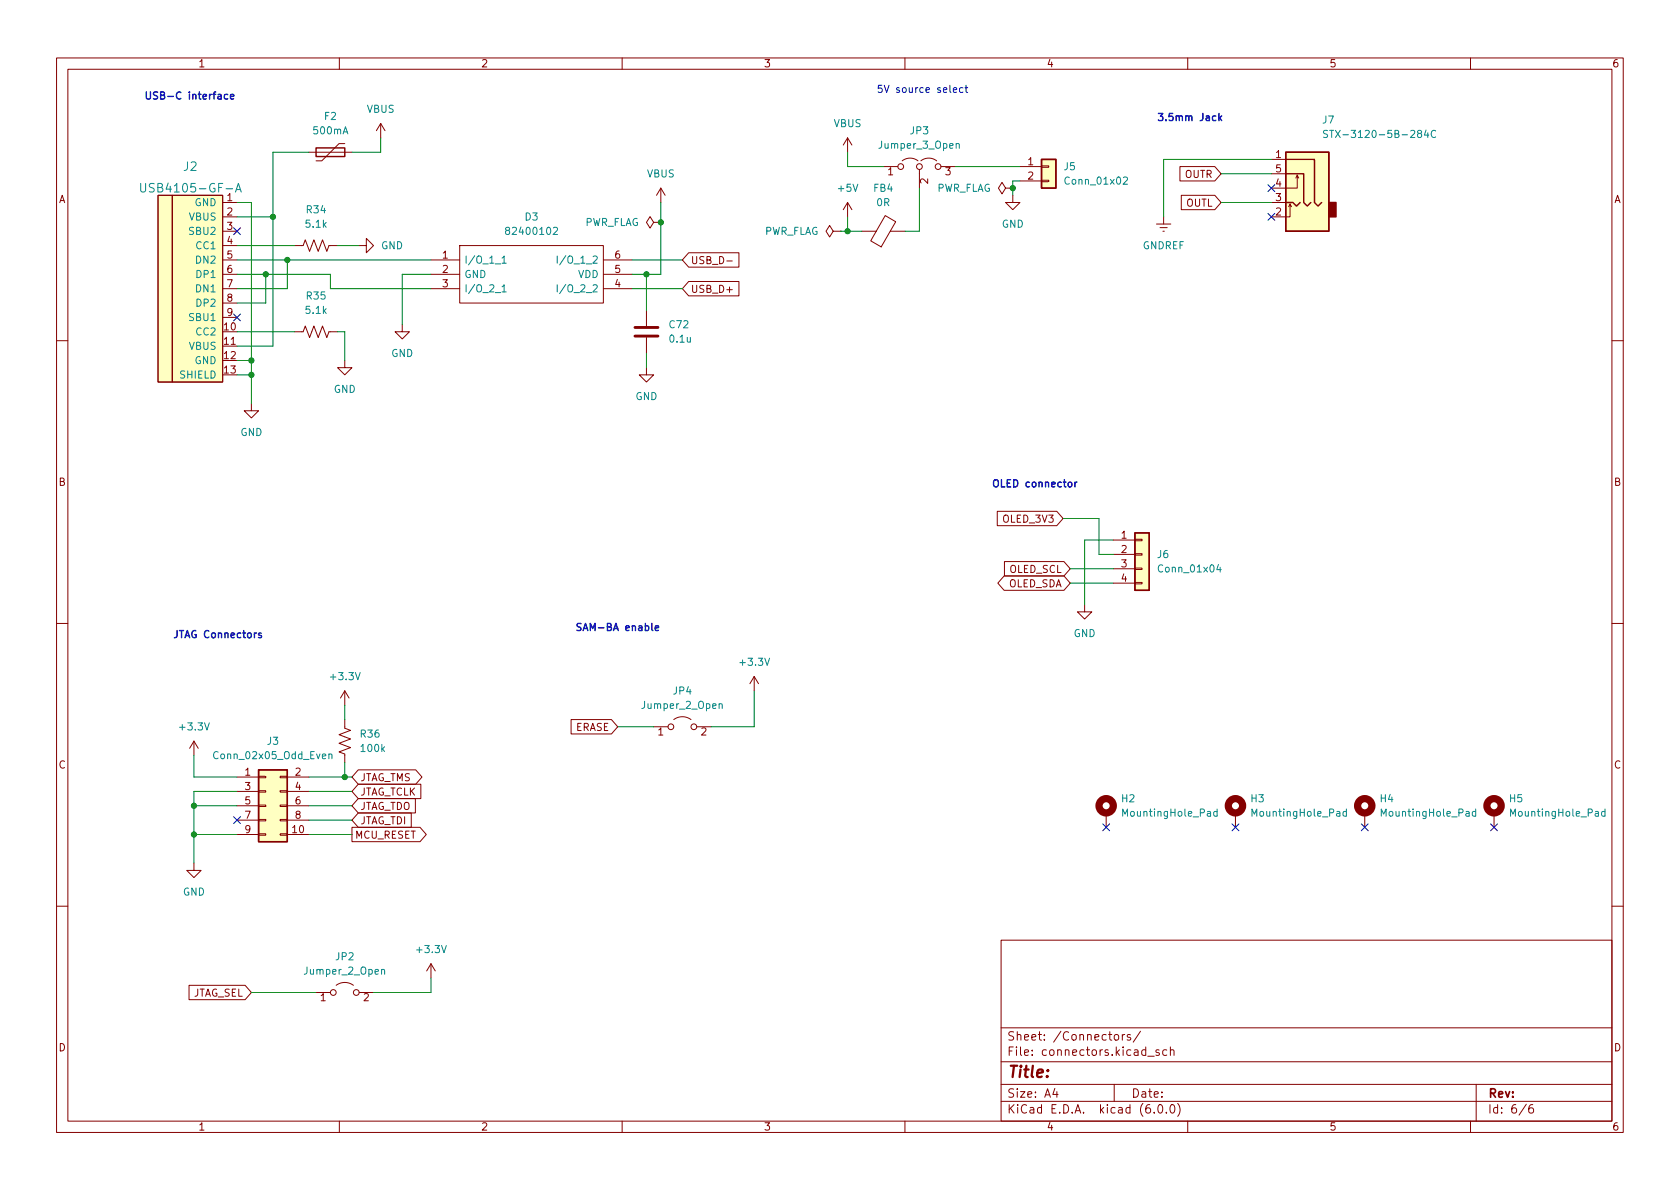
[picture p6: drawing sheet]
<svg xmlns="http://www.w3.org/2000/svg" width="297mm" height="210mm" viewBox="0 0 297 210" stroke-linecap="round" stroke-linejoin="round" font-family="sans-serif">
<path d="M0 .2h297v210.1h-297z" fill="#fff" stroke="#fff" stroke-width=".18"/>
<g fill="none" stroke="#840000" stroke-width=".18">
<path d="M10 10.2h277v190.1h-277zM12 12.2h273v186.1h-273zM60 10.2v2M110 10.2v2M160 10.2v2M210 10.2v2M260 10.2v2M27.9 34.5h2.6v33.1h-2.6zM30.5 34.5h8.9v33.1h-8.9zM39.4 38.3h2.5M39.4 35.8h2.5M54.6 26.9h7.6"/>
<path d="M61 25.4h-1.1l-3 3h-1M67.3 21.8l-.8 1.3M67.3 21.8v2.6M67.3 21.8l.8 1.3M115.6 39.3l-.7-1-.6 1 .6 1 .7-1h1.2M116.8 39.3h.1M116.8 33.3l-.7 1.2M116.8 33.3v2.5M116.8 33.3l.8 1.2M149.9 35.8l-.8 1.3M149.9 24.4v2.5M149.9 35.8v2.5"/>
<path d="M149.9 35.8l.7 1.3M149.9 24.4l-.8 1.2M149.9 24.4l.7 1.2M156.2 29.5h2.5M156.5 38.1l1.9 1.1-2.6 4.5-1.9-1.1zM159.5 28.4a2.26 2.26 0 0 1 2.8 0M162.6 30v3.3M162.8 28.4a2.26 2.26 0 0 1 2.8 0M166.4 29.5h2.5M177.8 33.3l-.6-1-.7 1 .7 1 .6-1h1.3M179.1 34.5v1.3h1.2l-1.2 1.3-1.3-1.3h1.3M179.1 33.3h.1"/>
<path d="M180.3 29.5h3.8M180.3 32h3.8M184.1 31.9h1.3v.2h-1.3zM184.1 29.3h1.3v.3h-1.3zM204.5 39.6h2.5M205.7 38.3v1.3M208.6 29.5h6.2l1.1 1.2-1.1 1.3h-6.2zM208.9 34.5h5.9l1.1 1.3-1.1 1.3h-5.9zM224.8 28.2h2.5M224.8 35.8h2.5M224.8 30.7h2.5M228.1 36.1l-.3 .5"/>
<path d="M228.3 36.6l-.2-.5v2.2h-3.3M229.4 31l-.3 .5M229.6 31.5l-.2-.5v2.3h-4.6M39.4 43.4h2.5M39.4 40.9h2.5M39.4 46h2.5M39.4 48.5h2.5M39.4 51h2.5M39.4 53.6h2.5M39.4 56.1h2.5M52.1 43.4h1.5l.4-1 .7 2 .8-2 .8 2 .7-2 .8 2 .4-1h1.5M52.1 58.7h1.5l.4-1 .7 2 .8-2 .8 2 .7-2 .8 2 .4-1h1.5"/>
<path d="M63.5 43.4h1.3v-1.2l1.2 1.2-1.2 1.3v-1.3M71.1 57.4v1.3h1.3l-1.3 1.2-1.3-1.2h1.3M76.2 46h5.1M76.2 48.5h5.1M76.2 51h5.1M81.3 43.4h25.4v10.2h-25.4zM106.7 46h5.1M106.7 48.5h5.1M106.7 51h5.1M114.3 54.9v2.8M114.3 59.7v2.8M121.8 49.8h8.9v2.5h-8.9l-1.2-1.3z"/>
<path d="M121.8 44.7h8.9v2.5h-8.9l-1.2-1.2zM128.5 46.1h1M147.3 40.9l-.6-1-.7 1 .7 1 .6-1h1.3M148.6 40.9h.1M152.4 40.9h2.5M157.4 40.9h2.6M205.1 40.3h1.3M205.6 40.9h.3M10 60.2h2M39.4 61.2h2.5M44.4 71.4v1.2h1.3l-1.3 1.3-1.2-1.3h1.2M61 63.7v1.3h1.2l-1.2 1.3-1.3-1.3h1.3"/>
<path d="M114.3 65v1.3h1.3l-1.3 1.3-1.3-1.3h1.3M285 60.2h2M176.3 90.4h10.5l1.2 1.3-1.2 1.3h-10.5zM177.6 99.3h10.5l1.1 1.3-1.1 1.2h-10.5zM196.8 95.5h3.9M196.8 98h3.9M200.7 97.9h1.2v.3h-1.2zM200.7 95.4h1.2v.2h-1.2zM10 110.2h2M133.3 119.6l-.7 1.3M133.3 119.6v2.6M133.3 119.6l.8 1.3"/>
<path d="M177.5 101.8h10.6l1.1 1.3-1.1 1.3h-10.6l-1.1-1.3zM191.8 106.9v1.3h1.2l-1.2 1.3-1.3-1.3h1.3M196.8 100.6h3.9M196.8 103.1h3.9M200.7 103h1.2v.2h-1.2zM200.7 100.5h1.2v.2h-1.2zM285 110.2h2M34.3 131.1l-.8 1.2M34.3 131.1v2.5M34.3 131.1l.8 1.2M41.9 137.4h3.8M41.9 139.9h3.8"/>
<path d="M45.7 139.8h1.3v.3h-1.3zM45.7 137.3h1.3v.2h-1.3zM49.5 139.8h1.3v.3h-1.3zM49.5 137.3h1.3v.2h-1.3zM50.8 137.4h3.8M50.8 139.9h3.8M61 127.2v1.6l1 .4-2.1 .7 2.1 .8-2.1 .7 2.1 .8-2.1 .8 1.1 .3v1.6M61 122.2v2.5M61 122.2l-.8 1.2M61 122.2l.7 1.2M63.3 136.1h10.2l1.1 1.3-1.1 1.3h-10.2l-1.1-1.3zM63.3 138.7h11.1v2.5h-11.1l-1.1-1.3z"/>
<path d="M101 127.2h7.1l1.1 1.3-1.1 1.3h-7.1zM115.6 128.5h2.5M119.1 127.2a2.54 2.54 0 0 1 3.1 0M123.2 128.5h2.5M34.3 152.6v1.3h1.3l-1.3 1.3-1.3-1.3h1.3M41.9 147.6h3.8M41.9 142.5h3.8M41.9 145h3.8M45.7 147.4h1.3v.3h-1.3zM45.7 144.9h1.3v.3h-1.3zM45.7 142.4h1.3v.2h-1.3zM49.5 147.4h1.3v.3h-1.3z"/>
<path d="M49.5 144.9h1.3v.3h-1.3zM49.5 142.4h1.3v.2h-1.3zM50.8 147.6h3.8M50.8 142.5h3.8M50.8 145h3.8M62.2 146.3h12.1l1.1 1.3-1.1 1.2h-12.1zM63.3 143.8h9.4v2.5h-9.4l-1.1-1.3zM63.3 141.2h10.1v2.6h-10.1l-1.1-1.3zM195.6 143.8v2.5M218.4 143.8v2.5M241.3 143.8v2.5M264.2 143.8v2.5"/>
<path d="M10 160.2h2M33.4 174.2h9.9l1.1 1.3-1.1 1.3h-9.9zM55.9 175.5h2.5M59.4 174.2a2.54 2.54 0 0 1 3.1 0M63.5 175.5h2.5M76.2 170.4l-.8 1.3M76.2 170.4v2.6M76.2 170.4l.8 1.3M177 166.3h108v32h-108zM285 160.2h2M60 198.3v2M110 198.3v2"/>
<path d="M160 198.3v2M177 194.8h108M177 191.8h108M177 187.8h108M177 181.8h108M186.5 192.5l-.4 1h1M186.9 193v1M197 191.8v3M197.1 183.1l.2-.2 .4 .2 .1 .5-.2 .3h-.3l-.2-.1zM198.4 182.9v1M198.9 182.9l-.3 .1-.2 .2M199.9 183l-.4-.1-.2 .2 .1 .3 .5 .1v.4h-.6"/>
<path d="M201.6 182.4l-1.2 1.9M202.9 186.8h1.2M204.1 196.7v.1M204.9 195.4l.2-.1a.81 .81 0 0 1 .6 .7 .81 .81 0 0 1-.3 .8h-.2a.81 .81 0 0 1-.6-.6 .81 .81 0 0 1 .3-.8zM204.9 185.7l-.3-.1-.2 .2v.3l.5 .1v.4h-.5M206.2 196.7v.1M206.3 185.7l-.4-.1-.3 .3v.4l.1 .3h.6M206.9 185.8l.2-.2 .4 .1 .1 .9M206.9 185.1v1.5M207.1 195.4l.1-.1a.81 .81 0 0 1 .6 .7 .81 .81 0 0 1-.3 .8h-.1a.81 .81 0 0 1-.6-.6 .81 .81 0 0 1 .3-.8zM208.2 195.1a1.72 1.72 0 0 1 0 2.3M210 198.3v2"/>
<path d="M260 198.3v2M261 191.8v6.5M269.9 195.3l-1.3 1.9M271 195.3a.6 .6 0 0 0-.7 .7v.5l.1 .3h.5l.2-.1 .1-.5-.2-.2-.4-.1-.3 .3"/>
<circle cx="159.3" cy="29.5" r=".51"/>
<circle cx="162.6" cy="29.5" r=".51"/>
<circle cx="165.9" cy="29.5" r=".51"/>
<circle cx="118.6" cy="128.5" r=".51"/>
<circle cx="122.7" cy="128.5" r=".51"/>
<circle cx="58.9" cy="175.5" r=".51"/>
<circle cx="63" cy="175.5" r=".51"/>
</g>
<g fill="none" stroke="#840000" stroke-width="1.3">
<circle cx="195.6" cy="142.5" r="1.27"/>
<circle cx="218.4" cy="142.5" r="1.27"/>
<circle cx="241.3" cy="142.5" r="1.27"/>
<circle cx="264.2" cy="142.5" r="1.27"/>
</g>
<g fill="none" stroke="#008484" stroke-width=".18">
<path d="M24.9 32.4v1.3l.3 .3h.3l.2-.3v-1.3M41.6 34l.5-1.6 .6 1.6M41.8 33.5h.7M169.1 25.5l.1-.1h.3l.1 .8M198.6 31.4l.5-.1 .2 .4-.7 .9h.7M234.7 23.1l-.5-.1-.1 .2v.3l.5 .3 .1 .3-.2 .2h-.5M235.1 23h.7M235.5 23v1.3M252.1 23l-.3 .9h.8M252.4 23.5v.8M253.8 23.2a.6 .6 0 0 0-.8 .4 .6 .6 0 0 0 .6 .7l.2-.1M88.8 45.6l.3-.3v1.2"/>
<path d="M88.8 50.7l.3-.3v1.2M88.8 46.5h.7M88.8 51.6h.7M89.6 40.7l-.2-.2v-.2l.2-.1 .4 .1 .1 .1-.1 .2-.5 .2-.1 .2v.2l.2 .3 .4-.1 .1-.2-.1-.3-.1-.2M97.9 40.3l.4-.1 .3 .4-.8 .9h.8M98.5 45.3v1.2M98.5 50.4v1.2M100 50.3l-1.1 1.6M100 45.2l-1.1 1.6M215.4 99.8l-.3 .9h.8M215.7 100.3v.9M58.1 133.4l.2-.1 .3 .1 .1 .8"/>
<path d="M58.1 133.3v.9M127.2 124.6l.1-.2 .3 .1 .1 .8M215.2 143.5h-.4l-.2 .2 .1 .6h.5M215.2 143.1v1.2M238.1 143.5h-.4l-.3 .2 .2 .6h.5M238.1 143.1v1.2M260.9 143.5h-.3l-.3 .2 .1 .6h.5M260.9 143.1v1.2M283.8 143.5h-.4l-.2 .2 .1 .6h.5M283.8 143.1v1.2M67.5 171.5l.1-.1 .3 .1 .1 .8"/>
</g>
<path d="M112.3 59.4h4M112.3 57.9h4" fill="none" stroke="#840000" stroke-width=".51"/>
<g fill="#ffffc2" stroke="#ffffc2" stroke-width=".18">
<path d="M200.7 94.2h2.5v10.2h-2.5z"/>
<path d="M227.3 26.9h7.6v14h-7.6z"/>
<path d="M184.1 28.2h2.6v5.1h-2.6z"/>
<path d="M27.9 34.5h2.6v33.1h-2.6z"/>
<path d="M30.5 34.5h8.9v33.1h-8.9z"/>
<path d="M45.7 136.1h5.1v12.7h-5.1z"/>
</g>
<path d="M55.9 26.2h5.1v1.5h-5.1zM184.1 28.2h2.6v5.1h-2.6zM227.3 26.9h7.6v14h-7.6zM227.3 35.8h1.3l.6 .6 .7-.6M227.3 30.7h3.2v5.1l.6 .6 .7-.6M227.3 28.2h5.1v7.6l.6 .6 .7-.6M200.7 94.2h2.5v10.2h-2.5zM45.7 136.1h5.1v12.7h-5.1z" fill="none" stroke="#840000" stroke-width=".25"/>
<path d="M234.9 35.8h1.3v2.5h-1.3z" fill="#840000" stroke="#840000" stroke-width=".25"/>
<path d="M40.3 16.7h-.4l-.2 .2 .1 .6h.5M40.7 17.1l.6-.1v-.3h-.4l-.2 .2 .1 .6h.5M215.5 20.1v1.2M215.6 20.8l.4 .5M216 20.5l-.5 .5M190.1 85.3v.8M190.4 85.3l-.3 .2M46.2 112l-.3-.1-.2 .2 .1 .2 .4 .1v.3h-.5M115.3 110.2v1.1l.1 .2M115.9 111.1l.6-.1-.1-.3h-.4l-.1 .1v.6h.5" fill="none" stroke="#0000c2" stroke-width=".25"/>
<path d="M168.6 15.9l.6-.1-.1-.2-.4-.1-.1 .2v.6h.5M170.3 15.6l-.4-.1-.2 .2 .1 .6h.5M170.6 15.5h.5M170.8 15.1v1.1l.3 .1" fill="none" stroke="#0000c2" stroke-width=".18"/>
<g fill="none" stroke="#008400" stroke-width=".18">
<path d="M41.9 38.3h6.4M41.9 35.8h2.5v35.6M54.6 26.9h-6.3v34.3h-6.4M67.3 24.4v2.5h-5.1M116.8 35.8v12.7h-5M149.9 26.9v2.6h6.3M149.9 38.3v2.6M162.6 33.3v7.6h-2.6M168.9 29.5h11.4M180.3 32h-1.2v2.5M215.9 35.8h8.9M215.9 30.7h8.9"/>
<path d="M224.8 28.2h-19.1v10.1M41.9 43.4h10.2M41.9 48.5h16.5v2.5h17.8M41.9 46h34.3M41.9 58.7h10.2M47 48.5v5.1h-5.1M50.8 46v5h-8.9M59.7 58.7h1.3v5M59.7 43.4h3.8M76.2 48.5h-5.1v8.9M111.8 51h8.8M111.8 46h8.8"/>
<path d="M114.3 48.5v6.4M148.6 40.9h3.8M41.9 63.7h2.5M41.9 66.3h2.5M114.3 62.5v2.5M188 91.7h6.3v6.3h2.5M196.8 95.5h-5v11.4M189.2 103.1h7.6M189.2 100.6h7.6M34.3 133.6v3.8h7.6M41.9 139.9h-7.6v12.7M54.6 139.9h7.6"/>
<path d="M54.6 137.4h7.6M61 124.7v2.5M61 134.9v2.5M109.2 128.5h6.4M133.3 122.2v6.3h-7.6M34.3 142.5h7.6M34.3 147.6h7.6M54.6 142.5h7.6M54.6 147.6h7.6M54.6 145h7.6M44.4 175.5h11.5M76.2 173v2.5h-10.2"/>
</g>
<g fill="none" stroke="#000084" stroke-width=".18">
<path d="M224.2 32.7l1.2 1.2M224.2 37.7l1.2 1.3M225.4 32.7l-1.2 1.2M225.4 37.7l-1.2 1.3M41.3 55.5l1.2 1.2M41.3 40.3l1.2 1.2M42.5 55.5l-1.2 1.2M42.5 40.3l-1.2 1.2M41.3 144.4l1.2 1.2M42.5 144.4l-1.2 1.2M195 145.7l1.2 1.2M196.2 145.7l-1.2 1.2"/>
<path d="M217.8 145.7l1.2 1.2M219 145.7l-1.2 1.2M240.7 145.7l1.2 1.2M241.9 145.7l-1.2 1.2M263.6 145.7l1.2 1.2M264.8 145.7l-1.2 1.2"/>
</g>
<g fill="#008400" stroke="#008400" stroke-width=".18">
<circle cx="61" cy="137.4" r=".46"/>
<circle cx="34.3" cy="142.5" r=".46"/>
<circle cx="34.3" cy="147.6" r=".46"/>
<circle cx="48.3" cy="38.3" r=".46"/>
<circle cx="50.8" cy="46" r=".46"/>
<circle cx="47" cy="48.5" r=".46"/>
<circle cx="114.3" cy="48.5" r=".46"/>
<circle cx="149.9" cy="40.9" r=".46"/>
<circle cx="116.8" cy="39.3" r=".46"/>
<circle cx="179.1" cy="33.3" r=".46"/>
<circle cx="44.4" cy="63.7" r=".46"/>
<circle cx="44.4" cy="66.3" r=".46"/>
</g>
<text font-size="2.8" fill="#840000" x="178" y="190.6">Title:</text>
<g font-size="2.1" fill="#008484">
<text x="26.1" y="34">USB4105-GF-A</text>
<text x="32.5" y="30.2">J2</text>
</g>
<g font-size="2.1" fill="#840000">
<text x="178" y="184">Sheet: /Connectors/</text>
<text x="178" y="186.7">File: connectors.kicad_sch</text>
<text x="178" y="196.9">KiCad E.D.A. kicad (6.0.0)</text>
<text x="178" y="194.1">Size: A4</text>
<text x="200" y="194.1">Date:</text>
<text x="263" y="194.1">Rev:</text>
<text x="263" y="196.9">Id: 6/6</text>
</g>
<g font-size="1.8" fill="#840000">
<text x="35" y="11.9">1</text>
<text x="85" y="11.9">2</text>
<text x="135" y="11.9">3</text>
<text x="185" y="11.9">4</text>
<text x="235" y="11.9">5</text>
<text x="285" y="11.9">6</text>
<text x="181.8" y="29.2">1</text>
<text x="225.6" y="27.9">1</text>
<text x="10.3" y="35.9">A</text>
<text x="40.1" y="35.6">1</text>
<text x="157" y="31">1</text>
<text x="164.1" y="32.5" transform="rotate(-90 164.1 32.5)">2</text>
<text x="167.1" y="31">3</text>
<text x="181.8" y="31.7">2</text>
<text x="209.5" y="31.5">OUTR</text>
<text x="225.6" y="35.6">3</text>
<text x="225.6" y="33">4</text>
<text x="225.6" y="30.5">5</text>
<text x="285.3" y="35.9">A</text>
<text x="40.1" y="38.1">2</text>
<text x="40.1" y="40.6">3</text>
<text x="209.7" y="36.5">OUTL</text>
<text x="225.6" y="38.1">2</text>
<text x="40.1" y="43.2">4</text>
<text x="40.1" y="45.7">5</text>
<text x="78.2" y="45.7">1</text>
<text x="108.7" y="45.7">6</text>
<text x="122.1" y="46.7">USB_D-</text>
<text x="40.1" y="48.3">6</text>
<text x="40.1" y="50.8">7</text>
<text x="40.1" y="53.3">8</text>
<text x="78.2" y="48.3">2</text>
<text x="78.2" y="50.8">3</text>
<text x="108.7" y="50.8">4</text>
<text x="108.7" y="48.3">5</text>
<text x="122.1" y="51.8">USB_D+</text>
<text x="39.7" y="58.4">10</text>
<text x="40.1" y="55.9">9</text>
<text x="39.7" y="61">11</text>
<text x="39.7" y="63.5">12</text>
<text x="39.7" y="66">13</text>
<text x="10.3" y="85.9">B</text>
<text x="285.3" y="85.9">B</text>
<text x="177.5" y="92.4">OLED_3V3</text>
<text x="198.3" y="95.2">1</text>
<text x="178.4" y="101.3">OLED_SCL</text>
<text x="198.3" y="97.8">2</text>
<text x="198.3" y="100.3">3</text>
<text x="178.2" y="103.8">OLED_SDA</text>
<text x="198.3" y="102.9">4</text>
<text x="101.7" y="129.2">ERASE</text>
<text x="116.3" y="130">1</text>
<text x="124" y="130">2</text>
<text x="10.3" y="135.9">C</text>
<text x="43.3" y="137.2">1</text>
<text x="52.2" y="137.2">2</text>
<text x="285.3" y="135.9">C</text>
<text x="43.3" y="139.7">3</text>
<text x="43.3" y="142.2">5</text>
<text x="52.2" y="139.7">4</text>
<text x="52.2" y="142.2">6</text>
<text x="63.7" y="138.1">JTAG_TMS</text>
<text x="63.7" y="140.7">JTAG_TCLK</text>
<text x="63.7" y="143.2">JTAG_TDO</text>
<text x="43.3" y="144.8">7</text>
<text x="43.3" y="147.3">9</text>
<text x="51.7" y="147.3">10</text>
<text x="52.2" y="144.8">8</text>
<text x="62.7" y="148.3">MCU_RESET</text>
<text x="63.7" y="145.8">JTAG_TDI</text>
<text x="33.9" y="176.2">JTAG_SEL</text>
<text x="56.7" y="177">1</text>
<text x="64.3" y="177">2</text>
<text x="10.3" y="185.9">D</text>
<text x="285.3" y="185.9">D</text>
<text x="35" y="199.9">1</text>
<text x="85" y="199.9">2</text>
<text x="135" y="199.9">3</text>
<text x="185" y="199.9">4</text>
<text x="235" y="199.9">5</text>
<text x="285" y="199.9">6</text>
</g>
<g font-size="1.8" fill="#0000c2">
<text x="25.4" y="17.6">USB-C interface</text>
<text x="154.9" y="16.4">5V source select</text>
<text x="204.5" y="21.4">3.5mm Jack</text>
<text x="175.3" y="86.2">OLED connector</text>
<text x="30.5" y="112.8">JTAG Connectors</text>
<text x="101.6" y="111.6">SAM-BA enable</text>
</g>
<g font-size="1.8" fill="#008484">
<text x="55.5" y="23.7">500mA</text>
<text x="57.4" y="21.2">F2</text>
<text x="64.9" y="19.9">VBUS</text>
<text x="147.4" y="22.5">VBUS</text>
<text x="161" y="23.7">JP3</text>
<text x="233.9" y="21.8">J7</text>
<text x="155.6" y="26.3">Jumper_3_Open</text>
<text x="236.1" y="24.4">STX-3120-5B-284C</text>
<text x="114.4" y="31.4">VBUS</text>
<text x="148.3" y="33.9">+5V</text>
<text x="154.5" y="33.9">FB4</text>
<text x="165.5" y="33.9">PWR_FLAG</text>
<text x="188.1" y="30.1">J5</text>
<text x="188.6" y="32.6">Conn_01x02</text>
<text x="33.4" y="39">VBUS</text>
<text x="33.6" y="41.5">SBU2</text>
<text x="34.4" y="36.4">GND</text>
<text x="54.2" y="40.3">5.1k</text>
<text x="54.3" y="37.7">R34</text>
<text x="90" y="41.5">82400102</text>
<text x="92.8" y="39">D3</text>
<text x="103.3" y="40">PWR_FLAG</text>
<text x="135" y="41.5">PWR_FLAG</text>
<text x="155" y="36.4">0R</text>
<text x="177.1" y="40.3">GND</text>
<text x="34.8" y="44.1">CC1</text>
<text x="34.8" y="46.6">DN2</text>
<text x="67.4" y="44.1">GND</text>
<text x="82" y="46.6">I/O_1_1</text>
<text x="99.6" y="46.6">I/O_1_2</text>
<text x="202" y="44.1">GNDREF</text>
<text x="34.8" y="51.7">DN1</text>
<text x="34.9" y="49.1">DP1</text>
<text x="54.3" y="53">R35</text>
<text x="82" y="49.1">GND</text>
<text x="82" y="51.7">I/O_2_1</text>
<text x="99.6" y="51.7">I/O_2_2</text>
<text x="102.2" y="49.1">VDD</text>
<text x="33.6" y="56.8">SBU1</text>
<text x="34.8" y="59.3">CC2</text>
<text x="34.9" y="54.2">DP2</text>
<text x="54.2" y="55.5">5.1k</text>
<text x="118.4" y="58">C72</text>
<text x="33.4" y="61.8">VBUS</text>
<text x="34.4" y="64.4">GND</text>
<text x="69.2" y="63.1">GND</text>
<text x="118.5" y="60.6">0.1u</text>
<text x="31.9" y="66.9">SHIELD</text>
<text x="59" y="69.5">GND</text>
<text x="112.3" y="70.7">GND</text>
<text x="42.5" y="77.1">GND</text>
<text x="204.7" y="98.7">J6</text>
<text x="205.1" y="101.2">Conn_01x04</text>
<text x="189.8" y="112.6">GND</text>
<text x="131" y="117.7">+3.3V</text>
<text x="58.6" y="120.3">+3.3V</text>
<text x="113.7" y="125.3">Jumper_2_Open</text>
<text x="119.1" y="122.8">JP4</text>
<text x="32" y="129.2">+3.3V</text>
<text x="47.3" y="131.7">J3</text>
<text x="63.8" y="130.4">R36</text>
<text x="38.2" y="134.2">Conn_02x05_Odd_Even</text>
<text x="63.9" y="133">100k</text>
<text x="198.3" y="141.9">H2</text>
<text x="221.2" y="141.9">H3</text>
<text x="244.1" y="141.9">H4</text>
<text x="266.9" y="141.9">H5</text>
<text x="198.8" y="144.4">MountingHole_Pad</text>
<text x="221.7" y="144.4">MountingHole_Pad</text>
<text x="244.6" y="144.4">MountingHole_Pad</text>
<text x="267.4" y="144.4">MountingHole_Pad</text>
<text x="32.3" y="158.4">GND</text>
<text x="54" y="172.3">Jumper_2_Open</text>
<text x="59.4" y="169.8">JP2</text>
<text x="73.9" y="168.5">+3.3V</text>
</g>
</svg>
